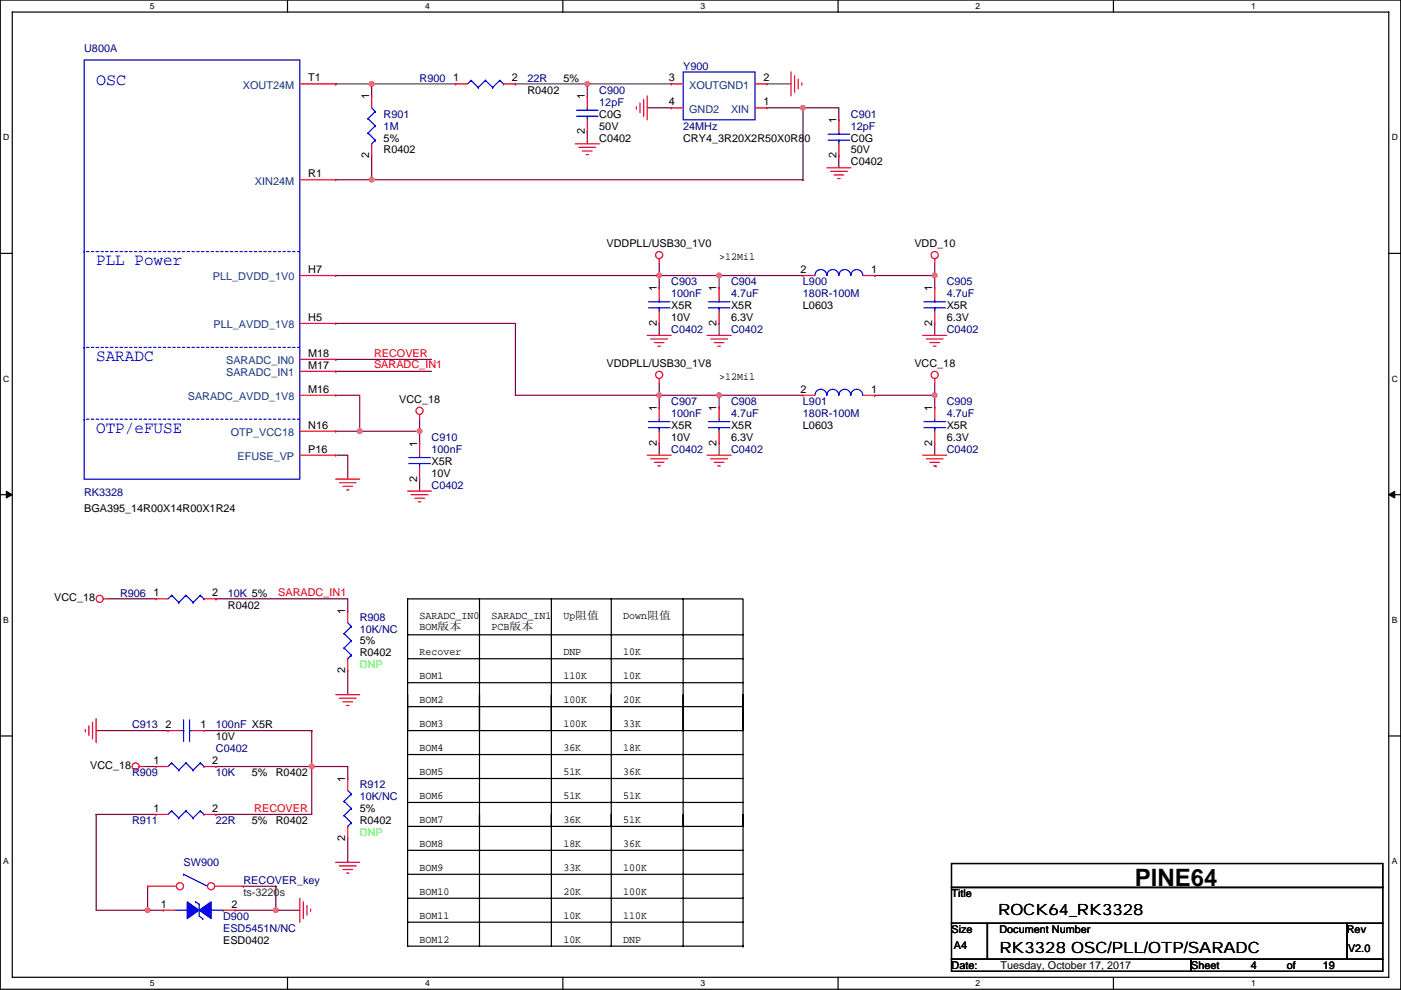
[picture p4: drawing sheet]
<svg xmlns="http://www.w3.org/2000/svg" width="297mm" height="210mm" viewBox="0 0 297 210" stroke-linecap="round" stroke-linejoin="round" font-family="sans-serif">
<path d="M.1 0h296.9v209.8h-296.9zM2.6 2.6h291.8v204.7h-291.8z" fill="none" stroke="#000" stroke-width=".25"/>
<g fill="#fff">
<path d="M31.8 .3h1v2h-1z"/>
<path d="M31.8 207.5h1v2.1h-1z"/>
</g>
<path d="M61 0v2.6M61 207.3v2.5" fill="none" stroke="#000" stroke-width=".25"/>
<g fill="#fff">
<path d="M90.1 .3h1v2h-1z"/>
<path d="M90.1 207.5h1v2.1h-1z"/>
</g>
<path d="M119.3 0v2.6M119.3 207.3v2.5" fill="none" stroke="#000" stroke-width=".25"/>
<g fill="#fff">
<path d="M148.5 .3h1v2h-1z"/>
<path d="M148.5 207.5h1v2.1h-1z"/>
</g>
<path d="M177.7 0v2.6M177.7 207.3v2.5" fill="none" stroke="#000" stroke-width=".25"/>
<g fill="#fff">
<path d="M206.9 .3h1v2h-1z"/>
<path d="M206.9 207.5h1v2.1h-1z"/>
</g>
<path d="M236.1 0v2.6M236.1 207.3v2.5" fill="none" stroke="#000" stroke-width=".25"/>
<g fill="#fff">
<path d="M265.2 .3h1v2h-1z"/>
<path d="M265.2 207.5h1v2.1h-1z"/>
<path d="M.7 28.2h1.3v2h-1.3z"/>
<path d="M295.1 28.2h1.3v2h-1.3z"/>
<path d="M.7 79.3h1.3v2.1h-1.3z"/>
<path d="M295.1 79.3h1.3v2.1h-1.3z"/>
</g>
<path d="M.1 53.7h2.5M294.4 53.7h2.6" fill="none" stroke="#000" stroke-width=".25"/>
<g fill="#fff">
<path d="M.7 130.5h1.2v2h-1.2z"/>
<path d="M295.1 130.5h1.2v2h-1.2z"/>
</g>
<path d="M.1 104.9h2.5M294.4 104.9h2.6" fill="none" stroke="#000" stroke-width=".25"/>
<path d="M1.3 104.2l1.3 .7-1.3 .7zM294.4 104.9l1.3-.7v1.4z" fill="#000" stroke="#000" stroke-width=".21"/>
<g fill="#fff">
<path d="M.7 181.7h1.2v2h-1.2z"/>
<path d="M295.1 181.7h1.2v2h-1.2z"/>
</g>
<g fill="none" stroke="#000" stroke-width=".25">
<path d="M86.4 127h71.1v28h-71.1zM86.4 134.6h71.1M86.4 139.7h71.1M101.7 127v28M116.9 127v28M129.6 127v28M144.8 127v28M.1 156.1h2.5M86.4 144.8h71.1M86.4 149.9h71.1M86.4 147.3v28M101.7 147.3v28"/>
<path d="M116.9 147.3v28M129.6 147.3v28M144.8 147.3v28M157.5 147.3v28h-71.1M294.4 156.1h2.6M86.4 170.2h71.1M86.4 165.1h71.1M86.4 160h71.1M86.4 175.3v25.4h71.1M101.7 172.7v28M116.9 172.7v28M129.6 172.7v28"/>
<path d="M144.8 172.7v28M157.5 172.7v28M86.4 190.5h71.1M86.4 185.4h71.1M86.4 180.4h71.1M86.4 195.6h71.1M201.7 183.2h91.5v5h-91.5zM201.7 188.2h91.5v7.7h-91.5zM201.7 195.9h7.7v7.6h-7.7zM209.4 195.9h76.2v7.6h-76.2zM285.6 195.9h7.6v7.6h-7.6zM157.5 200.7h.1"/>
<path d="M201.7 203.5h50.8v2.5h-50.8zM252.5 203.5h40.7v2.5h-40.7z"/>
</g>
<g fill="none" stroke="#800040" stroke-width=".25">
<path d="M71.2 17.8h.1M71.2 17.8h7.6M78.8 17.8v2.5M78.8 17.8h17.8M109.3 17.8h.1M109.3 17.8h15.2M124.5 17.8v2.5M124.5 17.8h17.8M162.6 17.8h5.1M71.2 38.1h7.6M78.8 33v5.1h91.4M124.5 28v2.5"/>
<path d="M137.2 22.9h5.1M162.6 22.9h7.6M170.2 22.9h7.7v2.5M170.2 22.9h.1M170.2 38.1h.1M170.2 22.9v15.2M177.9 33v2.6M71.2 58.4h68.6M139.8 55.9v2.5M139.8 58.4v2.6M139.8 58.4h.1M139.8 58.4h12.7"/>
<path d="M152.5 58.4v2.6M152.5 58.4h17.7M185.5 58.4h.1M185.5 58.4h12.7M198.2 55.9v2.5M198.2 58.4v2.6M71.2 76.2h.1M71.2 68.6h38.1v15.2h43.2M71.2 78.8h.1M71.2 76.2h20.3M71.2 78.8h20.3M139.8 68.6v2.5"/>
<path d="M152.5 68.6v2.5M198.2 68.6v2.5M71.2 83.8h5.1v7.7M71.2 91.5h5.1M71.2 96.5h2.5v5.1M76.3 91.5h12.7M89 91.5v2.5M89 88.9v2.6M89 91.5h.1M139.8 81.3v2.5M139.8 94v2.5M139.8 83.8v2.6"/>
<path d="M139.8 83.8h.1M152.5 94v2.5M152.5 83.8v2.6M152.5 83.8h17.7M185.5 83.8h.1M185.5 83.8h12.7M198.2 81.3v2.5M198.2 94v2.5M198.2 83.8v2.6M89 101.6v2.6M22.9 127h10.2M45.8 127h.1"/>
<path d="M45.8 127h27.9v2.6M20.4 155h15.2M43.2 155h22.9M66.1 155h.1M66.1 155v7.6h7.6v2.5M73.7 142.3v5M30.5 162.6h2.6M33.1 172.7h-12.7v20.4h10.9M45.8 162.6h20.3v10.1h-20.3M45.8 172.7h.1M73.7 177.8v5.1M31.3 188h.1"/>
<path d="M31.3 193.1h3.3M31.3 188v5.1M49.8 193.1h8.7M51.6 188h6.9M58.5 188h.1M58.5 193.1h5.1M58.5 188v5.1"/>
</g>
<g fill="#f0f" stroke="#f0f" stroke-width=".25">
<circle cx="78.8" cy="17.8" r=".5"/>
<circle cx="124.5" cy="17.8" r=".5"/>
<circle cx="198.2" cy="83.8" r=".5"/>
<circle cx="152.4" cy="83.8" r=".5"/>
<circle cx="139.7" cy="83.8" r=".5"/>
<circle cx="66.1" cy="162.6" r=".5"/>
<circle cx="198.2" cy="58.4" r=".5"/>
<circle cx="152.4" cy="58.4" r=".5"/>
<circle cx="139.7" cy="58.4" r=".5"/>
<circle cx="170.2" cy="22.9" r=".5"/>
<circle cx="78.8" cy="38.1" r=".5"/>
<circle cx="31.3" cy="193" r=".5"/>
<circle cx="58.5" cy="193" r=".5"/>
<circle cx="76.2" cy="91.4" r=".5"/>
<circle cx="88.9" cy="91.4" r=".5"/>
</g>
<g fill="none" stroke="#f00" stroke-width=".25">
<path d="M63.6 17.8h7.6M71.2 17.8h.1M142.3 17.8h.1M142.3 17.8h2.5M160.1 17.8h2.5M162.6 17.8h.1M167.7 15.3v5M168.5 16v3.6M169.2 16.8v2M170 17.5v.6M63.6 38.1h7.6M71.2 38.1h.1"/>
<path d="M78.8 20.3h.1M78.8 33h.1M78.8 20.3v2.6M78.8 30.5v2.5M122 30.5h5.1M122.7 31.3h3.6M123.5 32h2M124.3 32.8h.5M124.5 20.3h.1M124.5 28h.1M124.5 20.3v2.6M124.5 25.4v2.6"/>
<path d="M134.9 22.6v.5M135.7 21.9v2M136.5 21.1v3.6M137.2 20.3v5.1M142.3 22.9h.1M142.3 22.9h2.5M160.1 22.9h2.5M162.6 22.9h.1M175.3 35.6h5.1M176.1 36.3h3.5M176.8 37.1h2.1M177.6 37.9h.5"/>
<path d="M177.9 25.4h.1M177.9 33h.1M177.9 25.4v2.6M177.9 30.5v2.5M63.6 58.4h7.6M71.2 58.4h.1M139.8 54.9v1M170.2 58.4h.1M170.2 58.4h2.6M182.9 58.4h2.6M185.5 58.4h.1M198.2 54.9v1"/>
<path d="M63.6 68.6h7.6M63.6 76.2h7.6M63.6 78.8h7.6M71.2 68.6h.1M71.2 76.2h.1M71.2 78.8h.1M137.2 71.1h5.1M138 71.9h3.5M138.7 72.7h2.1M139.5 73.4h.5M139.8 61h.1M139.8 68.6h.1"/>
<path d="M139.8 61v2.5M139.8 66.1v2.5M149.9 71.1h5.1M150.7 71.9h3.5M151.4 72.7h2.1M152.2 73.4h.5M152.5 61h.1M152.5 68.6h.1M152.5 61v2.5M152.5 66.1v2.5M195.6 71.1h5.1M196.4 71.9h3.6"/>
<path d="M197.2 72.7h2M197.9 73.4h.5M198.2 61h.1M198.2 68.6h.1M198.2 61v2.5M198.2 66.1v2.5M63.6 83.8h7.6M63.6 91.5h7.6M63.6 96.5h7.6M71.2 83.8h.1M71.2 91.5h.1M71.2 96.5h.1"/>
<path d="M89 87.9v1M89 94h.1M89 94v2.5M89 99.1v2.5M137.2 96.5h5.1M138 97.3h3.5M138.7 98.1h2.1M139.5 98.8h.5M139.8 80.3v1M139.8 86.4h.1M139.8 94h.1M139.8 86.4v2.5"/>
<path d="M139.8 91.5v2.5M149.9 96.5h5.1M150.7 97.3h3.5M151.4 98.1h2.1M152.2 98.8h.5M152.5 86.4h.1M152.5 94h.1M152.5 86.4v2.5M152.5 91.5v2.5M195.6 96.5h5.1M196.4 97.3h3.6M197.2 98.1h2"/>
<path d="M197.9 98.8h.5M198.2 80.3v1M198.2 86.4h.1M198.2 94h.1M198.2 86.4v2.5M198.2 91.5v2.5M198.4 98.8h.1M71.2 101.6h5.1M71.9 102.4h3.6M72.7 103.1h2M73.5 103.9h.5M86.4 104.2h5.1"/>
<path d="M87.2 104.9h3.5M87.9 105.7h2.1M88.7 106.4h.5M89 101.6h.1M21.9 127h1M33.1 127h.1M33.1 127h2.5M43.2 127h2.6M45.8 127h.1M18.1 154.7v.5M18.9 153.9v2.1M19.6 153.2v3.5"/>
<path d="M20.4 152.4v5.1M35.6 155h.1M35.6 155h2.6M40.7 155h2.5M43.2 155h.1M71.2 147.3h5.1M71.9 148.1h3.6M72.7 148.9h2M73.5 149.6h.5M29.5 162.6h1M73.7 165.1h.1M73.7 177.8h.1"/>
<path d="M73.7 165.1v2.6M73.7 175.3v2.5M34.6 193.1h.1M34.6 193.1h2.5M47.3 193.1h2.5M49.8 193.1h.1M63.6 190.5v5.1M64.3 191.3v3.5M65.1 192v2.1M65.8 192.8v.5M71.2 182.9h5.1M71.9 183.7h3.6"/>
<path d="M72.7 184.4h2M73.5 185.2h.5"/>
<circle cx="139.7" cy="54.1" r=".76"/>
<circle cx="198.2" cy="54.1" r=".76"/>
<circle cx="139.7" cy="79.5" r=".76"/>
<circle cx="198.2" cy="79.5" r=".76"/>
<circle cx="88.9" cy="87.1" r=".76"/>
<circle cx="21.1" cy="127" r=".76"/>
<circle cx="28.7" cy="162.6" r=".76"/>
</g>
<g fill="none" stroke="#00f" stroke-width=".25">
<path d="M17.8 12.7h45.8v88.9h-45.8zM144.8 15.3h15.3v10.1h-15.3zM78 25.2h.1M78 28.2h.1M78 25.2l1.6 1.5M78 28.2l1.6 1.5M78.8 30.5h.1M78.8 22.9l.8 .7M79.6 23.6h.1M79.6 26.7h.1M79.6 29.7h.1M79.6 23.6l-1.6 1.6"/>
<path d="M79.6 26.7l-1.6 1.5M79.6 29.7l-.8 .8M122.2 24.7h4.6M122.2 23.4h4.6M124.5 22.9v.5M124.5 24.7h.1M124.5 24.7v.7M175.6 29.7h4.5M175.6 28.5h4.5M177.9 28v.5M177.9 29.7h.1M177.9 29.7v.8"/>
<path d="M172.8 58.4a1.26 1.26 0 0 1 1.2-1.2 1.26 1.26 0 0 1 1.3 1.2M175.3 58.4a1.26 1.26 0 0 1 1.3-1.2 1.26 1.26 0 0 1 1.2 1.2M177.9 58.4a1.27 1.27 0 0 1 1.2-1.2 1.27 1.27 0 0 1 1.3 1.2 1.26 1.26 0 0 1 1.3-1.2 1.26 1.26 0 0 1 1.2 1.2M137.5 65.3h4.5M137.5 64h4.5M139.8 63.5v.5M139.8 65.3h.1M139.8 65.3v.8M150.2 65.3h4.5M150.2 64h4.5M152.5 63.5v.5M152.5 65.3h.1"/>
<path d="M152.5 65.3v.8M195.9 65.3h4.6M195.9 64h4.6M198.2 63.5v.5M198.2 65.3h.1M198.2 65.3v.8M86.7 98.3h4.5M86.7 97h4.5M89 96.5v.5M89 98.3h.1M89 98.3v.8M137.5 90.7h4.5"/>
<path d="M137.5 89.4h4.5M139.8 88.9v.5M139.8 90.7h.1M139.8 90.7v.8M150.2 90.7h4.5M150.2 89.4h4.5M152.5 88.9v.5M152.5 90.7h.1M152.5 90.7v.8M195.9 90.7h4.6M195.9 89.4h4.6M198.2 88.9v.5"/>
<path d="M198.2 90.7h.1M198.2 90.7v.8M36.4 126.3h.1M36.4 126.3l-.8 .7M36.4 126.3l1.5 1.5M37.9 127.8h.1M39.4 126.3h.1M39.4 126.3l-1.5 1.5M39.4 126.3l1.6 1.5M41 127.8h.1M42.5 126.3h.1M42.5 126.3l-1.5 1.5"/>
<path d="M42.5 126.3l.7 .7M43.2 127h.1M38.2 155h.7M38.9 152.7v4.5M38.9 155h.1M40.2 155h.5M40.2 152.7v4.5M73 169.9h.1M73 173h.1M73 169.9l1.5 1.6M73 173l1.5 1.5M73.7 175.3h.1"/>
<path d="M73.7 167.7l.8 .7M74.5 168.4h.1M74.5 171.5h.1M74.5 174.5h.1M74.5 168.4l-1.5 1.5M74.5 171.5l-1.5 1.5M74.5 174.5l-.8 .8M37.1 193.1h2.6M38.9 185.4h.1M38.9 185.4l5.1 2.6M41.5 191.3l.7 .5v2.5l.8 .5M41.5 191.3h.1"/>
<path d="M43 194.8h.1M44.8 193.1h2.5M47.3 193.1h.1"/>
</g>
<g fill="#00f" stroke="#00f" stroke-width=".25">
<path d="M39.7 191.3l2.5 1.8-2.5 1.7z" fill-rule="evenodd"/>
<path d="M42.2 193.1l2.6-1.8v3.5z" fill-rule="evenodd"/>
</g>
<path d="M17.8 53.4h.1M63.6 53.4h-45.8M17.8 73.7h.1M63.6 73.7h-45.8M17.8 88.9h.1M63.6 88.9h-45.8" fill="none" stroke="#00f" stroke-width=".25" stroke-dasharray=".5 .5"/>
<circle cx="44.8" cy="188" r=".76" fill="#fff" stroke="#f00" stroke-width=".25"/>
<path d="M45.5 188h6.1M51.6 188h.1" fill="none" stroke="#f00" stroke-width=".25"/>
<circle cx="38.1" cy="188" r=".76" fill="#fff" stroke="#f00" stroke-width=".25"/>
<g fill="none" stroke="#f00" stroke-width=".25">
<path d="M96.6 17.8h.1M96.6 17.8h2.5M106.7 17.8h2.6M109.3 17.8h.1M170.2 83.8h.1M170.2 83.8h2.6M182.9 83.8h2.6M185.5 83.8h.1M73.7 129.6h.1M73.7 129.6v2.5M73.7 139.7v2.6M73.7 142.3h.1"/>
<path d="M33.1 172.7h.1M33.1 162.6h.1M33.1 172.7h2.5M33.1 162.6h2.5M43.2 172.7h2.6M43.2 162.6h2.6M45.8 172.7h.1M45.8 162.6h.1M31.3 188h.1M31.3 188h6.1"/>
</g>
<g fill="none" stroke="#00f" stroke-width=".25">
<path d="M99.9 17h.1M99.9 17l-.8 .8M99.9 17l1.5 1.6M101.4 18.6h.1M102.9 17h.1M102.9 17l-1.5 1.6M102.9 17l1.6 1.6M104.5 18.6h.1M106 17h.1M106 17l-1.5 1.6M106 17l.7 .8M106.7 17.8h.1"/>
<path d="M172.8 83.8a1.26 1.26 0 0 1 1.2-1.2 1.26 1.26 0 0 1 1.3 1.2M175.3 83.8a1.26 1.26 0 0 1 1.3-1.2 1.26 1.26 0 0 1 1.2 1.2M177.9 83.8a1.27 1.27 0 0 1 1.2-1.2 1.27 1.27 0 0 1 1.3 1.2 1.26 1.26 0 0 1 1.3-1.2 1.26 1.26 0 0 1 1.2 1.2M73 134.4h.1M73 137.4h.1M73 134.4l1.5 1.5M73 137.4l1.5 1.6M73.7 139.7h.1M73.7 132.1l.8 .8M74.5 132.9h.1M74.5 135.9h.1M74.5 139h.1"/>
<path d="M74.5 132.9l-1.5 1.5M74.5 135.9l-1.5 1.5M74.5 139l-.8 .7M36.4 172h.1M36.4 161.8h.1M36.4 172l-.8 .7M36.4 172l1.5 1.5M36.4 161.8l-.8 .8M36.4 161.8l1.5 1.5M37.9 173.5h.1M37.9 163.3h.1M39.4 172h.1"/>
<path d="M39.4 161.8h.1M39.4 172l-1.5 1.5M39.4 172l1.6 1.5M39.4 161.8l-1.5 1.5M39.4 161.8l1.6 1.5M41 173.5h.1M41 163.3h.1M42.5 172h.1M42.5 161.8h.1M42.5 172l-1.5 1.5M42.5 172l.7 .7M42.5 161.8l-1.5 1.5"/>
<path d="M42.5 161.8l.7 .8M43.2 172.7h.1M43.2 162.6h.1"/>
</g>
<g fill="#f0f" stroke="#f0f" stroke-width=".25">
<circle cx="78.8" cy="17.8" r=".5"/>
<circle cx="124.5" cy="17.8" r=".5"/>
<circle cx="198.2" cy="83.8" r=".5"/>
<circle cx="152.4" cy="83.8" r=".5"/>
<circle cx="139.7" cy="83.8" r=".5"/>
<circle cx="66.1" cy="162.6" r=".5"/>
<circle cx="198.2" cy="58.4" r=".5"/>
<circle cx="152.4" cy="58.4" r=".5"/>
<circle cx="139.7" cy="58.4" r=".5"/>
<circle cx="170.2" cy="22.9" r=".5"/>
<circle cx="78.8" cy="38.1" r=".5"/>
<circle cx="31.3" cy="193" r=".5"/>
<circle cx="58.5" cy="193" r=".5"/>
<circle cx="76.2" cy="91.4" r=".5"/>
<circle cx="88.9" cy="91.4" r=".5"/>
</g>
<text font-size="5.1" x="240.6" y="187.9">PINE64</text>
<g font-size="3.6" fill="#00f">
<text x="20.4" y="18.1">OSC</text>
<text x="20.4" y="56.2">PLL Power</text>
<text x="20.4" y="76.5">SARADC</text>
<text x="20.4" y="91.8">OTP/eFUSE</text>
</g>
<g font-size="3.3">
<text x="211.6" y="194.2">ROCK64_RK3328</text>
<text x="211.9" y="202">RK3328 OSC/PLL/OTP/SARADC</text>
</g>
<g font-size="2.3" fill="#000080">
<text x="17.8" y="11">U800A</text>
<text x="89" y="17.3">R900</text>
<text x="111.8" y="17.3">22R</text>
<text x="144.8" y="14.8">Y900</text>
<text x="127.1" y="19.9">C900</text>
<text x="127.1" y="22.4">12pF</text>
<text x="81.3" y="24.9">R901</text>
<text x="81.3" y="27.5">1M</text>
<text x="144.8" y="27.5">24MHz</text>
<text x="180.4" y="24.9">C901</text>
<text x="180.4" y="27.5">12pF</text>
<text x="142.3" y="60.5">C903</text>
<text x="142.3" y="63">100nF</text>
<text x="155" y="60.5">C904</text>
<text x="155" y="63">4.7uF</text>
<text x="170.2" y="60.5">L900</text>
<text x="170.2" y="63">180R-100M</text>
<text x="200.7" y="60.5">C905</text>
<text x="200.7" y="63">4.7uF</text>
<text x="142.3" y="70.7">C0402</text>
<text x="155" y="70.7">C0402</text>
<text x="200.7" y="70.7">C0402</text>
<text x="142.3" y="85.9">C907</text>
<text x="142.3" y="88.4">100nF</text>
<text x="155" y="85.9">C908</text>
<text x="155" y="88.4">4.7uF</text>
<text x="170.2" y="85.9">L901</text>
<text x="170.2" y="88.4">180R-100M</text>
<text x="200.7" y="85.9">C909</text>
<text x="200.7" y="88.4">4.7uF</text>
<text x="91.5" y="93.5">C910</text>
<text x="91.5" y="96.1">100nF</text>
<text x="142.3" y="96.1">C0402</text>
<text x="155" y="96.1">C0402</text>
<text x="200.7" y="96.1">C0402</text>
<text x="17.8" y="105.2">RK3328</text>
<text x="91.5" y="103.7">C0402</text>
<text x="25.5" y="126.5">R906</text>
<text x="48.3" y="126.5">10K 5%</text>
<text x="76.3" y="131.6">R908</text>
<text x="76.3" y="134.2">10K/NC</text>
<text x="28" y="154.5">C913</text>
<text x="45.8" y="154.5">100nF X5R</text>
<text x="45.8" y="159.6">C0402</text>
<text x="28" y="164.6">R909</text>
<text x="45.8" y="164.6">10K</text>
<text x="76.3" y="167.2">R912</text>
<text x="76.3" y="169.7">10K/NC</text>
<text x="28" y="174.8">R911</text>
<text x="45.8" y="174.8">22R</text>
<text x="38.9" y="183.7">SW900</text>
<text x="51.6" y="187.5">RECOVER_key</text>
<text x="47.3" y="195.1">D900</text>
<text x="47.3" y="197.7">ESD5451N/NC</text>
</g>
<g font-size="2.3">
<text x="65.3" y="17.3">T1</text>
<text x="96.1" y="17.3">1</text>
<text x="108.5" y="17.3">2</text>
<text x="119.4" y="17.3">5%</text>
<text x="141.8" y="17.3">3</text>
<text x="161.9" y="17.3">2</text>
<text x="78.3" y="21.1" transform="rotate(-90 78.3 21.1)">1</text>
<text x="111.8" y="19.9">R0402</text>
<text x="124" y="21.1" transform="rotate(-90 124 21.1)">1</text>
<text x="141.8" y="22.4">4</text>
<text x="161.9" y="22.4">1</text>
<text x="124" y="28.5" transform="rotate(-90 124 28.5)">2</text>
<text x="127.1" y="24.9">C0G</text>
<text x="127.1" y="27.5">50V</text>
<text x="177.3" y="26.2" transform="rotate(-90 177.3 26.2)">1</text>
<text x="78.3" y="33.6" transform="rotate(-90 78.3 33.6)">2</text>
<text x="81.3" y="32.6">R0402</text>
<text x="81.3" y="30">5%</text>
<text x="127.1" y="30">C0402</text>
<text x="144.8" y="30">CRY4_3R20X2R50X0R80</text>
<text x="177.3" y="33.6" transform="rotate(-90 177.3 33.6)">2</text>
<text x="180.4" y="35.1">C0402</text>
<text x="180.4" y="30">C0G</text>
<text x="180.4" y="32.6">50V</text>
<text x="65.3" y="37.6">R1</text>
<text x="128.6" y="52.4">VDDPLL/USB30_1V0</text>
<text x="193.9" y="52.4">VDD_10</text>
<text x="65.3" y="57.9">H7</text>
<text x="152.5" y="55.2">&gt;12Mil</text>
<text x="169.7" y="57.9">2</text>
<text x="184.7" y="57.9">1</text>
<text x="139.2" y="61.7" transform="rotate(-90 139.2 61.7)">1</text>
<text x="142.3" y="65.6">X5R</text>
<text x="151.9" y="61.7" transform="rotate(-90 151.9 61.7)">1</text>
<text x="155" y="65.6">X5R</text>
<text x="170.2" y="65.6">L0603</text>
<text x="197.7" y="61.7" transform="rotate(-90 197.7 61.7)">1</text>
<text x="200.7" y="65.6">X5R</text>
<text x="65.3" y="68.1">H5</text>
<text x="139.2" y="69.1" transform="rotate(-90 139.2 69.1)">2</text>
<text x="142.3" y="68.1">10V</text>
<text x="151.9" y="69.1" transform="rotate(-90 151.9 69.1)">2</text>
<text x="155" y="68.1">6.3V</text>
<text x="197.7" y="69.1" transform="rotate(-90 197.7 69.1)">2</text>
<text x="200.7" y="68.1">6.3V</text>
<text x="65.3" y="75.7">M18</text>
<text x="128.6" y="77.8">VDDPLL/USB30_1V8</text>
<text x="193.9" y="77.8">VCC_18</text>
<text x="65.3" y="78.2">M17</text>
<text x="65.3" y="83.3">M16</text>
<text x="152.5" y="80.6">&gt;12Mil</text>
<text x="169.7" y="83.3">2</text>
<text x="184.7" y="83.3">1</text>
<text x="84.6" y="85.4">VCC_18</text>
<text x="139.2" y="87.1" transform="rotate(-90 139.2 87.1)">1</text>
<text x="151.9" y="87.1" transform="rotate(-90 151.9 87.1)">1</text>
<text x="197.7" y="87.1" transform="rotate(-90 197.7 87.1)">1</text>
<text x="65.3" y="90.9">N16</text>
<text x="88.4" y="94.8" transform="rotate(-90 88.4 94.8)">1</text>
<text x="139.2" y="94.5" transform="rotate(-90 139.2 94.5)">2</text>
<text x="142.3" y="91">X5R</text>
<text x="142.3" y="93.5">10V</text>
<text x="151.9" y="94.5" transform="rotate(-90 151.9 94.5)">2</text>
<text x="155" y="91">X5R</text>
<text x="155" y="93.5">6.3V</text>
<text x="170.2" y="91">L0603</text>
<text x="197.7" y="94.5" transform="rotate(-90 197.7 94.5)">2</text>
<text x="200.7" y="91">X5R</text>
<text x="200.7" y="93.5">6.3V</text>
<text x="65.3" y="96">P16</text>
<text x="91.5" y="98.6">X5R</text>
<text x="91.5" y="101.1">10V</text>
<text x="88.4" y="102.2" transform="rotate(-90 88.4 102.2)">2</text>
<text x="17.8" y="108.5">BGA395_14R00X14R00X1R24</text>
<text x="11.5" y="127.6">VCC_18</text>
<text x="32.6" y="126.5">1</text>
<text x="45" y="126.5">2</text>
<text x="48.3" y="129.1">R0402</text>
<text x="73.2" y="130.3" transform="rotate(-90 73.2 130.3)">1</text>
<text x="89" y="131.4">SARADC_IN0</text>
<text x="104.2" y="131.4">SARADC_IN1</text>
<text x="119.4" y="131.4">Up阻值</text>
<text x="132.1" y="131.4">Down阻值</text>
<text x="76.3" y="136.7">5%</text>
<text x="89" y="133.7">BOM版本</text>
<text x="104.2" y="133.7">PCB版本</text>
<text x="73.2" y="142.8" transform="rotate(-90 73.2 142.8)">2</text>
<text x="76.3" y="139.2">R0402</text>
<text x="89" y="139">Recover</text>
<text x="119.4" y="139">DNP</text>
<text x="132.1" y="139">10K</text>
<text x="89" y="144.1">BOM1</text>
<text x="89" y="149.2">BOM2</text>
<text x="119.4" y="144.1">110K</text>
<text x="119.4" y="149.2">100K</text>
<text x="132.1" y="144.1">10K</text>
<text x="132.1" y="149.2">20K</text>
<text x="35.1" y="154.4">2</text>
<text x="42.5" y="154.4">1</text>
<text x="89" y="154.2">BOM3</text>
<text x="119.4" y="154.2">100K</text>
<text x="132.1" y="154.2">33K</text>
<text x="45.8" y="157">10V</text>
<text x="89" y="159.3">BOM4</text>
<text x="119.4" y="159.3">36K</text>
<text x="132.1" y="159.3">18K</text>
<text x="19.1" y="163.1">VCC_18</text>
<text x="32.6" y="162.1">1</text>
<text x="45" y="162.1">2</text>
<text x="53.4" y="164.6">5%</text>
<text x="58.5" y="164.6">R0402</text>
<text x="73.2" y="165.9" transform="rotate(-90 73.2 165.9)">1</text>
<text x="89" y="164.4">BOM5</text>
<text x="119.4" y="164.4">51K</text>
<text x="132.1" y="164.4">36K</text>
<text x="32.6" y="172.2">1</text>
<text x="45" y="172.2">2</text>
<text x="76.3" y="172.3">5%</text>
<text x="89" y="169.5">BOM6</text>
<text x="119.4" y="169.5">51K</text>
<text x="132.1" y="169.5">51K</text>
<text x="53.4" y="174.8">5%</text>
<text x="58.5" y="174.8">R0402</text>
<text x="73.2" y="178.4" transform="rotate(-90 73.2 178.4)">2</text>
<text x="76.3" y="174.8">R0402</text>
<text x="89" y="179.6">BOM8</text>
<text x="89" y="174.6">BOM7</text>
<text x="119.4" y="174.6">36K</text>
<text x="119.4" y="179.6">18K</text>
<text x="132.1" y="174.6">51K</text>
<text x="132.1" y="179.6">36K</text>
<text x="89" y="184.7">BOM9</text>
<text x="119.4" y="184.7">33K</text>
<text x="132.1" y="184.7">100K</text>
<text x="89" y="189.8">BOM10</text>
<text x="119.4" y="189.8">20K</text>
<text x="132.1" y="189.8">100K</text>
<text x="201.7" y="190.3">Title</text>
<text x="34.1" y="192.5">1</text>
<text x="49.1" y="192.5">2</text>
<text x="89" y="194.9">BOM11</text>
<text x="119.4" y="194.9">10K</text>
<text x="132.1" y="194.9">110K</text>
<text x="201.7" y="197.9">Size</text>
<text x="211.9" y="197.9">Document Number</text>
<text x="285.6" y="197.9">Rev</text>
<text x="47.3" y="200.2">ESD0402</text>
<text x="89" y="200">BOM12</text>
<text x="119.4" y="200">10K</text>
<text x="132.1" y="200">DNP</text>
<text x="202.2" y="201.2">A4</text>
<text x="285.8" y="202">V2.0</text>
<text x="201.7" y="205.5">Date:</text>
<text x="212.2" y="205.5">Tuesday, October 17, 2017</text>
<text x="252.5" y="205.5">Sheet</text>
<text x="265.2" y="205.5">4</text>
<text x="272.9" y="205.5">of</text>
<text x="280.5" y="205.5">19</text>
</g>
<g font-size="2.3" fill="#004080">
<text x="51.5" y="18.8">XOUT24M</text>
<text x="146.1" y="18.8">XOUTGND1</text>
<text x="146.1" y="23.9">GND2</text>
<text x="155" y="23.9">XIN</text>
<text x="54.1" y="39.2">XIN24M</text>
<text x="45.1" y="59.5">PLL_DVDD_1V0</text>
<text x="45.3" y="69.6">PLL_AVDD_1V8</text>
<text x="47.9" y="77.3">SARADC_IN0</text>
<text x="47.9" y="79.8">SARADC_IN1</text>
<text x="39.8" y="84.9">SARADC_AVDD_1V8</text>
<text x="48.9" y="92.5">OTP_VCC18</text>
<text x="50.4" y="97.6">EFUSE_VP</text>
</g>
<g font-size="2.3" fill="#f00">
<text x="79.3" y="75.7">RECOVER</text>
<text x="79.3" y="78.1">SARADC_IN1</text>
<text x="59" y="126.4">SARADC_IN1</text>
<text x="53.9" y="172.2">RECOVER</text>
</g>
<g font-size="2.3" fill="#0f0">
<text x="76.3" y="141.8">DNP</text>
<text x="76.3" y="177.3">DNP</text>
</g>
<text font-size="2.3" fill="#008000" x="51.6" y="190">ts-3220s</text>
<g font-size="1.8">
<text x="31.8" y="1.9">5</text>
<text x="90.1" y="1.9">4</text>
<text x="148.5" y="1.9">3</text>
<text x="206.9" y="1.9">2</text>
<text x="265.2" y="1.9">1</text>
<text x=".7" y="29.8">D</text>
<text x="295.1" y="29.8">D</text>
<text x=".7" y="81">C</text>
<text x="295.1" y="81">C</text>
<text x=".7" y="132.1">B</text>
<text x="295.1" y="132.1">B</text>
<text x=".7" y="183.3">A</text>
<text x="295.1" y="183.3">A</text>
<text x="31.8" y="209.2">5</text>
<text x="90.1" y="209.2">4</text>
<text x="148.5" y="209.2">3</text>
<text x="206.9" y="209.2">2</text>
<text x="265.2" y="209.2">1</text>
</g>
</svg>
